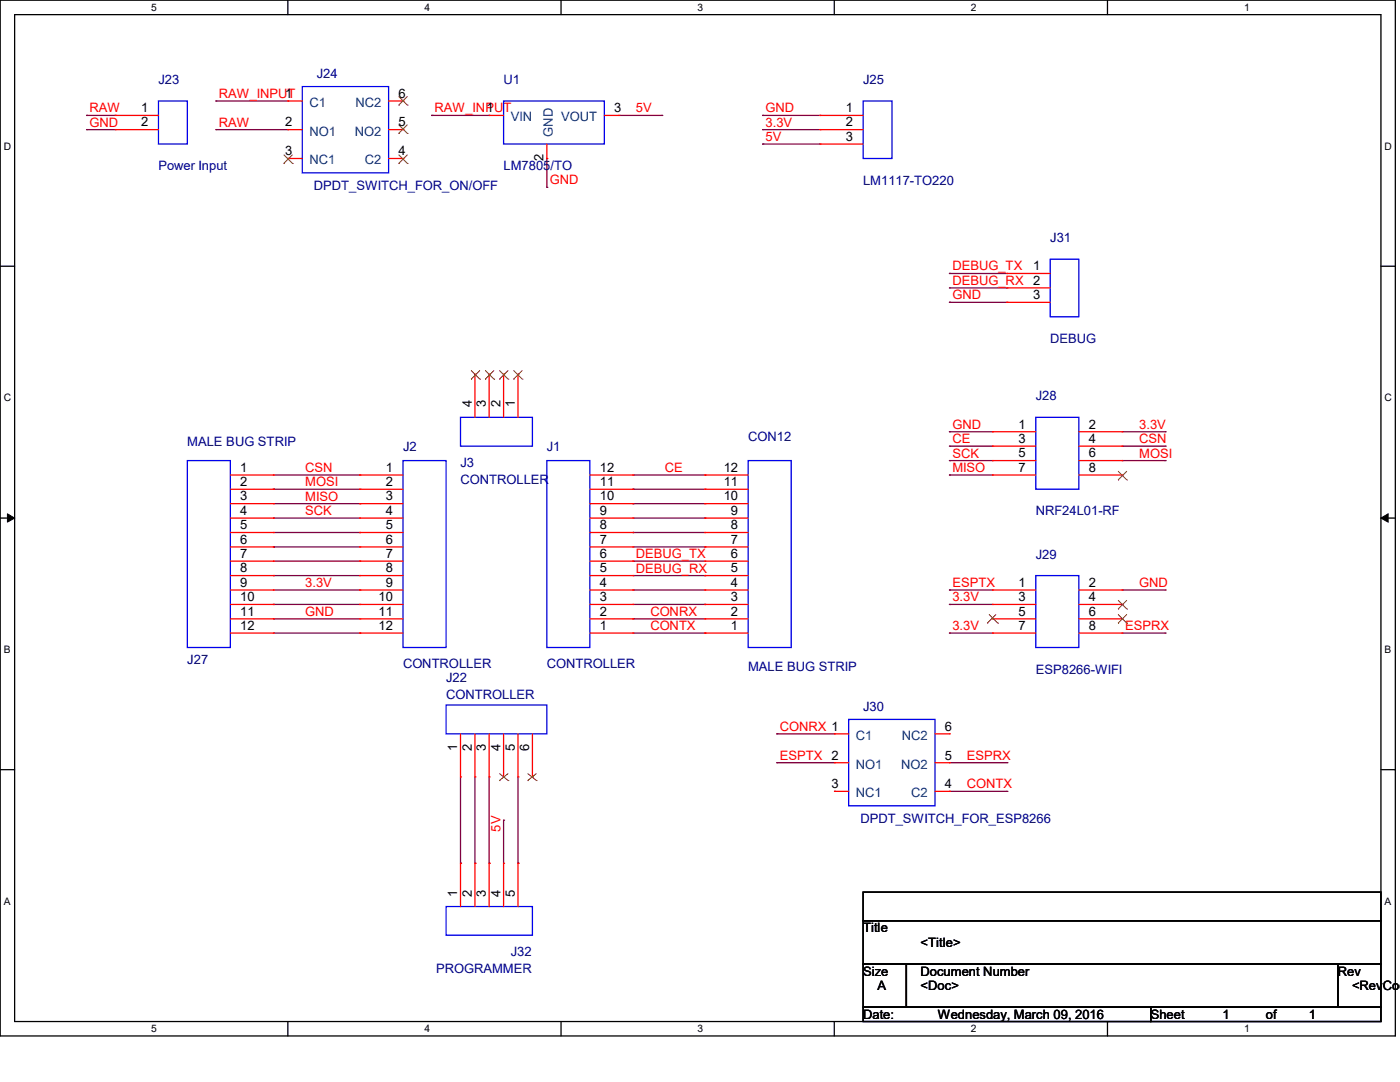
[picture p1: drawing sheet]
<svg xmlns="http://www.w3.org/2000/svg" width="279mm" height="216mm" viewBox="0 0 279 216" stroke-linecap="round" stroke-linejoin="round" font-family="sans-serif">
<path d="M0 0h278.5v206.7h-278.5zM2.9 2.9h272.7v200.9h-272.7z" fill="none" stroke="#000" stroke-width=".25"/>
<g fill="#fff">
<path d="M30.2 .3h1.1v2.3h-1.1z"/>
<path d="M30.2 204.1h1.1v2.3h-1.1z"/>
</g>
<path d="M57.4 0v2.9M57.4 203.8v2.9" fill="none" stroke="#000" stroke-width=".25"/>
<g fill="#fff">
<path d="M84.7 .3h1.1v2.3h-1.1z"/>
<path d="M84.7 204.1h1.1v2.3h-1.1z"/>
</g>
<path d="M112 0v2.9M112 203.8v2.9" fill="none" stroke="#000" stroke-width=".25"/>
<g fill="#fff">
<path d="M139.2 .3h1.1v2.3h-1.1z"/>
<path d="M139.2 204.1h1.1v2.3h-1.1z"/>
</g>
<path d="M166.5 0v2.9M166.5 203.8v2.9" fill="none" stroke="#000" stroke-width=".25"/>
<g fill="#fff">
<path d="M193.8 .3h1.1v2.3h-1.1z"/>
<path d="M193.8 204.1h1.1v2.3h-1.1z"/>
</g>
<path d="M221 0v2.9M221 203.8v2.9" fill="none" stroke="#000" stroke-width=".25"/>
<g fill="#fff">
<path d="M248.3 .3h1.1v2.3h-1.1z"/>
<path d="M248.3 204.1h1.1v2.3h-1.1z"/>
<path d="M.8 28h1.4v2.3h-1.4z"/>
<path d="M276.3 28h1.4v2.3h-1.4z"/>
<path d="M.8 78.2h1.4v2.3h-1.4z"/>
<path d="M276.3 78.2h1.4v2.3h-1.4z"/>
</g>
<path d="M0 53.1h2.9M275.6 53.1h2.9" fill="none" stroke="#000" stroke-width=".25"/>
<g fill="#fff">
<path d="M.8 128.5h1.3v2.2h-1.3z"/>
<path d="M276.3 128.5h1.3v2.2h-1.3z"/>
</g>
<path d="M0 103.4h2.9M275.6 103.4h2.9" fill="none" stroke="#000" stroke-width=".25"/>
<path d="M1.5 102.5l1.4 .9-1.4 .8zM275.6 103.4l1.4-.9v1.7z" fill="#000" stroke="#000" stroke-width=".2"/>
<g fill="#fff">
<path d="M.8 178.7h1.3v2.2h-1.3z"/>
<path d="M276.3 178.7h1.3v2.2h-1.3z"/>
</g>
<path d="M0 153.6h2.9M275.6 153.6h2.9M172.3 178h103.3v5.7h-103.3zM172.3 183.7h103.3v8.7h-103.3zM172.3 192.4h8.6v8.6h-8.6zM180.9 192.4h86.1v8.6h-86.1zM267 192.4h8.6v8.6h-8.6zM172.3 201h57.4v2.8h-57.4zM229.7 201h45.9v2.8h-45.9z" fill="none" stroke="#000" stroke-width=".25"/>
<g fill="none" stroke="#800040" stroke-width=".25">
<path d="M17.3 23h.1M17.3 25.9h.1M17.3 23h5.7M17.3 25.9h5.7M43.1 20.2h.1M43.1 25.9h.1M43.1 25.9h14.3M43.1 20.2h14.3M86.1 23h.1M86.1 23h11.5M109.1 37.4h.1M109.1 31.6v5.8"/>
<path d="M123.5 23h8.6M132.1 23h.1M152.2 23h.1M152.2 25.9h.1M152.2 28.7h.1M152.2 23h11.5M152.2 25.9h11.5M152.2 28.7h11.5M189.5 54.6h.1M189.5 57.4h.1M189.5 54.6h11.5M189.5 57.4h11.5"/>
<path d="M189.5 60.3h.1M189.5 60.3h11.5M54.6 97.6h.1M54.6 94.8h17.2M54.6 97.6h17.2M71.8 94.8h.1M126.3 97.6h.1M126.3 94.8h14.4M126.3 97.6h14.4M140.7 94.8h.1M189.5 86.1h.1M189.5 89h.1"/>
<path d="M189.5 91.9h.1M189.5 94.8h.1M189.5 94.8h8.6M189.5 86.1h8.6M189.5 89h8.6M189.5 91.9h8.6M223.9 86.1h8.6M223.9 89h8.6M223.9 91.9h8.6M232.5 86.1h.1M232.5 89h.1M232.5 91.9h.1"/>
<path d="M54.6 103.4h.1M54.6 109.1h.1M54.6 114.9h.1M54.6 100.5h17.2M54.6 103.4h17.2M54.6 106.3h17.2M54.6 109.1h17.2M54.6 112h17.2M54.6 114.9h17.2M54.6 117.7h17.2M71.8 100.5h.1M71.8 106.3h.1"/>
<path d="M71.8 112h.1M71.8 117.7h.1M126.3 100.5h.1M126.3 106.3h.1M126.3 112h.1M126.3 117.7h.1M126.3 100.5h14.4M126.3 103.4h14.4M126.3 106.3h14.4M126.3 109.1h14.4M126.3 112h14.4M126.3 114.9h14.4"/>
<path d="M126.3 117.7h14.4M140.7 103.4h.1M140.7 109.1h.1M140.7 114.9h.1M189.5 117.7h.1M189.5 117.7h8.6M223.9 117.7h8.6M232.5 117.7h.1M54.6 120.6h.1M54.6 123.5h.1M54.6 120.6h17.2M54.6 123.5h17.2"/>
<path d="M54.6 126.3h17.2M71.8 126.3h.1M126.3 123.5h.1M126.3 120.6h14.4M126.3 123.5h14.4M126.3 126.3h14.4M140.7 120.6h.1M140.7 126.3h.1M189.5 120.6h.1M189.5 126.3h.1M189.5 120.6h8.6M189.5 126.3h8.6"/>
<path d="M223.9 126.3h8.6M232.5 126.3h.1M91.9 155v17.3M94.8 155v17.3M97.6 155v17.3M103.4 155v17.3M155 146.4h.1M155 152.2h.1M155 146.4h11.5M155 152.2h11.5M189.5 152.2h11.5M189.5 157.9h11.5"/>
<path d="M201 157.9h.1M201 152.2h.1M91.9 172.3h.1M94.8 172.3h.1M97.6 172.3h.1M100.5 163.7h.1M100.5 163.7v8.6M103.4 172.3h.1"/>
</g>
<g fill="none" stroke="#00f" stroke-width=".25">
<path d="M60.3 17.3h17.3v17.2h-17.3zM31.6 20.2h5.8v8.5h-5.8zM100.5 20.2h20.1v8.5h-20.1zM172.3 20.2h5.7v11.4h-5.7zM209.6 51.7h5.7v11.5h-5.7zM37.4 91.9h8.6v37.3h-8.6zM80.4 91.9h8.6v37.3h-8.6zM91.9 83.3h14.4v5.7h-14.4zM109.1 91.9h8.6v37.3h-8.6zM149.3 91.9h8.6v37.3h-8.6zM206.7 83.3h8.6v14.3h-8.6zM206.7 114.9h8.6v14.3h-8.6z"/>
<path d="M89 140.7h20.1v5.7h-20.1zM169.4 143.6h17.2v17.2h-17.2zM89 180.9h17.3v5.7h-17.3z"/>
</g>
<g fill="none" stroke="#f00" stroke-width=".25">
<path d="M23 23h.1M23 25.9h.1M23 25.9h8.6M23 23h8.6M57.4 20.2h.1M57.4 25.9h.1M57.4 31.6h.1M57.4 20.2h2.9M57.4 25.9h2.9M57.4 31.6h2.9M77.6 20.2h2.8M77.6 25.9h2.8"/>
<path d="M77.6 31.6h2.8M80.4 31.6h.1M80.4 25.9h.1M80.4 20.2h.1M97.6 23h.1M97.6 23h2.9M109.1 31.6h.1M109.1 28.7v2.9M120.6 23h2.9M123.5 23h.1M163.7 23h.1M163.7 25.9h.1"/>
<path d="M163.7 28.7h.1M163.7 25.9h8.6M163.7 23h8.6M163.7 28.7h8.6M201 54.6h.1M201 57.4h.1M201 54.6h8.6M201 57.4h8.6M94.8 74.7h.1M94.8 74.7v8.6M97.6 74.7h.1M97.6 74.7v8.6"/>
<path d="M100.5 74.7h.1M100.5 74.7v8.6M103.4 74.7h.1M103.4 74.7v8.6M201 60.3h.1M201 60.3h8.6M46 94.8h8.6M46 97.6h8.6M54.6 94.8h.1M54.6 97.6h.1M71.8 94.8h.1M71.8 97.6h.1"/>
<path d="M71.8 94.8h8.6M71.8 97.6h8.6M117.7 94.8h8.6M117.7 97.6h8.6M126.3 97.6h.1M126.3 94.8h.1M140.7 97.6h.1M140.7 94.8h.1M140.7 94.8h8.6M140.7 97.6h8.6M198.1 86.1h.1M198.1 89h.1"/>
<path d="M198.1 91.9h.1M198.1 94.8h.1M198.1 94.8h8.6M198.1 86.1h8.6M198.1 89h8.6M198.1 91.9h8.6M215.3 94.8h8.6M215.3 86.1h8.6M215.3 89h8.6M215.3 91.9h8.6M223.9 86.1h.1M223.9 89h.1"/>
<path d="M223.9 91.9h.1M223.9 94.8h.1M46 100.5h8.6M46 103.4h8.6M46 106.3h8.6M46 109.1h8.6M46 112h8.6M46 114.9h8.6M46 117.7h8.6M54.6 100.5h.1M54.6 103.4h.1M54.6 106.3h.1"/>
<path d="M54.6 109.1h.1M54.6 112h.1M54.6 114.9h.1M54.6 117.7h.1M71.8 100.5h.1M71.8 103.4h.1M71.8 106.3h.1M71.8 109.1h.1M71.8 112h.1M71.8 114.9h.1M71.8 117.7h.1M71.8 100.5h8.6"/>
<path d="M71.8 103.4h8.6M71.8 106.3h8.6M71.8 109.1h8.6M71.8 112h8.6M71.8 114.9h8.6M71.8 117.7h8.6M117.7 100.5h8.6M117.7 103.4h8.6M117.7 106.3h8.6M117.7 109.1h8.6M117.7 112h8.6M117.7 114.9h8.6"/>
<path d="M117.7 117.7h8.6M126.3 117.7h.1M126.3 114.9h.1M126.3 112h.1M126.3 109.1h.1M126.3 106.3h.1M126.3 103.4h.1M126.3 100.5h.1M140.7 117.7h.1M140.7 114.9h.1M140.7 112h.1M140.7 109.1h.1"/>
<path d="M140.7 106.3h.1M140.7 103.4h.1M140.7 100.5h.1M140.7 100.5h8.6M140.7 103.4h8.6M140.7 106.3h8.6M140.7 109.1h8.6M140.7 112h8.6M140.7 114.9h8.6M140.7 117.7h8.6M198.1 117.7h.1M198.1 117.7h8.6"/>
<path d="M215.3 117.7h8.6M223.9 117.7h.1M46 120.6h8.6M46 123.5h8.6M46 126.3h8.6M54.6 120.6h.1M54.6 123.5h.1M54.6 126.3h.1M71.8 120.6h.1M71.8 123.5h.1M71.8 126.3h.1M71.8 120.6h8.6"/>
<path d="M71.8 123.5h8.6M71.8 126.3h8.6M117.7 120.6h8.6M117.7 123.5h8.6M117.7 126.3h8.6M126.3 126.3h.1M126.3 123.5h.1M126.3 120.6h.1M140.7 126.3h.1M140.7 123.5h.1M140.7 120.6h.1M140.7 120.6h8.6"/>
<path d="M140.7 123.5h8.6M140.7 126.3h8.6M198.1 120.6h.1M198.1 123.5h.1M198.1 126.3h.1M198.1 120.6h8.6M198.1 123.5h8.6M198.1 126.3h8.6M215.3 120.6h8.6M215.3 123.5h8.6M215.3 126.3h8.6M223.9 120.6h.1"/>
<path d="M223.9 123.5h.1M223.9 126.3h.1M91.9 155h.1M91.9 146.4v8.6M94.8 155h.1M94.8 146.4v8.6M97.6 155h.1M97.6 146.4v8.6M100.5 155h.1M100.5 146.4v8.6M103.4 155h.1M103.4 146.4v8.6"/>
<path d="M106.3 155h.1M106.3 146.4v8.6M166.5 146.4h.1M166.5 152.2h.1M166.5 157.9h.1M166.5 146.4h2.9M166.5 152.2h2.9M166.5 157.9h2.9M186.6 146.4h2.9M186.6 152.2h2.9M186.6 157.9h2.9M189.5 157.9h.1"/>
<path d="M189.5 152.2h.1M189.5 146.4h.1M91.9 172.3h.1M91.9 172.3v8.6M94.8 172.3h.1M94.8 172.3v8.6M97.6 172.3h.1M97.6 172.3v8.6M100.5 172.3h.1M100.5 172.3v8.6M103.4 172.3h.1M103.4 172.3v8.6"/>
</g>
<g fill="none" stroke="#804000" stroke-width=".2">
<path d="M79.6 19.2l1.7 1.8M81.3 19.2l-1.7 1.8M56.6 32.6h.1M56.6 30.9l1.8 1.7M58.4 32.6h.1M58.4 30.9l-1.8 1.7M79.6 32.6h.1M79.6 26.6h.1M79.6 21h.1M79.6 30.9l1.7 1.7M79.6 24.9l1.7 1.7M81.3 32.6h.1"/>
<path d="M81.3 26.6h.1M81.3 21h.1M81.3 30.9l-1.7 1.7M81.3 24.9l-1.7 1.7M94 75.7h.1M94 73.9l1.8 1.8M95.8 75.7h.1M95.8 73.9l-1.8 1.8M96.8 75.7h.1M96.8 73.9l1.8 1.8M98.6 75.7h.1M98.6 73.9l-1.8 1.8"/>
<path d="M99.7 75.7h.1M99.7 73.9l1.7 1.8M101.4 75.7h.1M101.4 73.9l-1.7 1.8M102.5 75.7h.1M102.5 73.9l1.7 1.8M104.2 75.7h.1M104.2 73.9l-1.7 1.8M223.1 95.8h.1M223.1 94l1.8 1.8M224.9 95.8h.1M224.9 94l-1.8 1.8"/>
<path d="M223.1 119.8l1.8 1.7M224.9 119.8l-1.8 1.7M197 124.4h.1M197.4 122.6l1.7 1.8M198.8 122.6l-1.8 1.8M199.1 124.4h.1M223.1 121.5h.1M223.1 124.4h.1M223.1 122.6l1.8 1.8M224.9 121.5h.1M224.9 124.4h.1M224.9 122.6l-1.8 1.8"/>
<path d="M99.7 155.8h.1M99.7 154.3l1.7 1.5M101.4 155.8h.1M101.4 154.3l-1.7 1.5M105.3 155.8h.1M105.3 154.3l1.8 1.5M107.1 155.8h.1M107.1 154.3l-1.8 1.5"/>
</g>
<g font-size="2.6" fill="#000080">
<text x="31.6" y="16.7">J23</text>
<text x="63.2" y="15.6">J24</text>
<text x="100.5" y="16.7">U1</text>
<text x="172.3" y="16.7">J25</text>
<text x="31.6" y="34">Power Input</text>
<text x="100.5" y="34">LM7805/TO</text>
<text x="62.6" y="38">DPDT_SWITCH_FOR_ON/OFF</text>
<text x="172.3" y="36.8">LM1117-TO220</text>
<text x="209.6" y="48.3">J31</text>
<text x="209.6" y="68.4">DEBUG</text>
<text x="206.7" y="79.9">J28</text>
<text x="37.4" y="89.1">MALE BUG STRIP</text>
<text x="80.4" y="89.9">J2</text>
<text x="109.1" y="89.9">J1</text>
<text x="149.3" y="87.9">CON12</text>
<text x="91.9" y="93.1">J3</text>
<text x="91.9" y="96.5">CONTROLLER</text>
<text x="206.7" y="102.8">NRF24L01-RF</text>
<text x="206.7" y="111.5">J29</text>
<text x="37.4" y="132.4">J27</text>
<text x="80.4" y="133.3">CONTROLLER</text>
<text x="89" y="136.1">J22</text>
<text x="109.1" y="133.3">CONTROLLER</text>
<text x="149.3" y="133.8">MALE BUG STRIP</text>
<text x="206.7" y="134.4">ESP8266-WIFI</text>
<text x="89" y="139.6">CONTROLLER</text>
<text x="172.3" y="141.9">J30</text>
<text x="171.7" y="164.3">DPDT_SWITCH_FOR_ESP8266</text>
<text x="101.9" y="190.7">J32</text>
<text x="87" y="194.1">PROGRAMMER</text>
</g>
<g font-size="2.6" fill="#f00">
<text x="17.9" y="22.4">RAW</text>
<text x="43.7" y="19.6">RAW_INPUT</text>
<text x="86.7" y="22.4">RAW_INPUT</text>
<text x="126.9" y="22.4">5V</text>
<text x="152.8" y="22.4">GND</text>
<text x="17.9" y="25.3">GND</text>
<text x="43.7" y="25.3">RAW</text>
<text x="152.8" y="25.3">3.3V</text>
<text x="152.8" y="28.2">5V</text>
<text x="109.7" y="36.8">GND</text>
<text x="190.1" y="54">DEBUG_TX</text>
<text x="190.1" y="56.9">DEBUG_RX</text>
<text x="190.1" y="59.7">GND</text>
<text x="190.1" y="85.6">GND</text>
<text x="190.1" y="88.4">CE</text>
<text x="227.4" y="85.6">3.3V</text>
<text x="227.4" y="88.4">CSN</text>
<text x="60.9" y="94.2">CSN</text>
<text x="132.7" y="94.2">CE</text>
<text x="190.1" y="91.3">SCK</text>
<text x="190.1" y="94.2">MISO</text>
<text x="227.4" y="91.3">MOSI</text>
<text x="60.9" y="97">MOSI</text>
<text x="60.9" y="99.9">MISO</text>
<text x="60.9" y="102.8">SCK</text>
<text x="126.9" y="111.4">DEBUG_TX</text>
<text x="60.9" y="117.1">3.3V</text>
<text x="126.9" y="114.3">DEBUG_RX</text>
<text x="190.1" y="117.1">ESPTX</text>
<text x="227.4" y="117.1">GND</text>
<text x="60.9" y="122.9">GND</text>
<text x="129.8" y="122.9">CONRX</text>
<text x="129.8" y="125.7">CONTX</text>
<text x="190.1" y="120">3.3V</text>
<text x="190.1" y="125.7">3.3V</text>
<text x="224.5" y="125.7">ESPRX</text>
<text x="155.6" y="145.8">CONRX 1</text>
<text x="155.6" y="151.6">ESPTX 2</text>
<text x="193" y="151.6">ESPRX</text>
<text x="193" y="157.3">CONTX</text>
<text x="99.9" y="165.9" transform="rotate(-90 99.9 165.9)">5V</text>
</g>
<g font-size="2.6">
<text x="28.2" y="22.4">1</text>
<text x="56.9" y="19.5">1</text>
<text x="79.5" y="19.5">6</text>
<text x="97.1" y="22.4">1</text>
<text x="122.6" y="22.4">3</text>
<text x="168.8" y="22.4">1</text>
<text x="28.2" y="25.2">2</text>
<text x="56.9" y="25.2">2</text>
<text x="79.5" y="25.2">5</text>
<text x="168.8" y="25.2">2</text>
<text x="168.8" y="28.1">3</text>
<text x="56.9" y="31">3</text>
<text x="79.5" y="31">4</text>
<text x="108.5" y="32.2" transform="rotate(-90 108.5 32.2)">2</text>
<text x="206.2" y="53.9">1</text>
<text x="206.2" y="56.8">2</text>
<text x="206.2" y="59.7">3</text>
<text x="94.1" y="81.3" transform="rotate(-90 94.1 81.3)">4</text>
<text x="97" y="81.3" transform="rotate(-90 97 81.3)">3</text>
<text x="99.9" y="81.3" transform="rotate(-90 99.9 81.3)">2</text>
<text x="102.7" y="81.3" transform="rotate(-90 102.7 81.3)">1</text>
<text x="203.3" y="85.5">1</text>
<text x="203.3" y="88.4">3</text>
<text x="217.3" y="85.5">2</text>
<text x="217.3" y="88.4">4</text>
<text x="48" y="94.1">1</text>
<text x="77" y="94.1">1</text>
<text x="119.7" y="94.1">12</text>
<text x="144.4" y="94.1">12</text>
<text x="203.3" y="91.3">5</text>
<text x="203.3" y="94.1">7</text>
<text x="217.3" y="91.3">6</text>
<text x="217.3" y="94.1">8</text>
<text x="48" y="97">2</text>
<text x="48" y="99.9">3</text>
<text x="77" y="97">2</text>
<text x="77" y="99.9">3</text>
<text x="119.7" y="99.9">10</text>
<text x="119.7" y="97">11</text>
<text x="144.4" y="99.9">10</text>
<text x="144.4" y="97">11</text>
<text x="48" y="102.7">4</text>
<text x="48" y="105.6">5</text>
<text x="77" y="102.7">4</text>
<text x="77" y="105.6">5</text>
<text x="119.7" y="105.6">8</text>
<text x="119.7" y="102.7">9</text>
<text x="145.9" y="105.6">8</text>
<text x="145.9" y="102.7">9</text>
<text x="48" y="108.5">6</text>
<text x="48" y="111.3">7</text>
<text x="77" y="108.5">6</text>
<text x="77" y="111.3">7</text>
<text x="119.7" y="111.3">6</text>
<text x="119.7" y="108.5">7</text>
<text x="145.9" y="111.3">6</text>
<text x="145.9" y="108.5">7</text>
<text x="48" y="114.2">8</text>
<text x="48" y="117.1">9</text>
<text x="48" y="120">10</text>
<text x="75.6" y="120">10</text>
<text x="77" y="114.2">8</text>
<text x="77" y="117.1">9</text>
<text x="119.7" y="120">3</text>
<text x="119.7" y="117.1">4</text>
<text x="119.7" y="114.2">5</text>
<text x="145.9" y="120">3</text>
<text x="145.9" y="117.1">4</text>
<text x="145.9" y="114.2">5</text>
<text x="203.3" y="117.1">1</text>
<text x="203.3" y="120">3</text>
<text x="217.3" y="117.1">2</text>
<text x="217.3" y="120">4</text>
<text x="48" y="122.9">11</text>
<text x="48" y="125.7">12</text>
<text x="75.6" y="122.9">11</text>
<text x="75.6" y="125.7">12</text>
<text x="119.7" y="125.7">1</text>
<text x="119.7" y="122.9">2</text>
<text x="145.9" y="125.7">1</text>
<text x="145.9" y="122.9">2</text>
<text x="203.3" y="122.9">5</text>
<text x="203.3" y="125.7">7</text>
<text x="217.3" y="122.9">6</text>
<text x="217.3" y="125.7">8</text>
<text x="91.3" y="149.9" transform="rotate(-90 91.3 149.9)">1</text>
<text x="94.1" y="149.9" transform="rotate(-90 94.1 149.9)">2</text>
<text x="97" y="149.9" transform="rotate(-90 97 149.9)">3</text>
<text x="99.9" y="149.9" transform="rotate(-90 99.9 149.9)">4</text>
<text x="102.7" y="149.9" transform="rotate(-90 102.7 149.9)">5</text>
<text x="105.6" y="149.9" transform="rotate(-90 105.6 149.9)">6</text>
<text x="188.6" y="145.8">6</text>
<text x="188.6" y="151.6">5</text>
<text x="165.9" y="157.3">3</text>
<text x="188.6" y="157.3">4</text>
<text x="91.3" y="178.9" transform="rotate(-90 91.3 178.9)">1</text>
<text x="94.1" y="178.9" transform="rotate(-90 94.1 178.9)">2</text>
<text x="97" y="178.9" transform="rotate(-90 97 178.9)">3</text>
<text x="99.9" y="178.9" transform="rotate(-90 99.9 178.9)">4</text>
<text x="102.7" y="178.9" transform="rotate(-90 102.7 178.9)">5</text>
<text x="172.3" y="186.1">Title</text>
<text x="183.7" y="188.9">&lt;Title&gt;</text>
<text x="172.3" y="194.7">Size</text>
<text x="175.1" y="197.6">A</text>
<text x="183.7" y="194.7">Document Number</text>
<text x="183.7" y="197.6">&lt;Doc&gt;</text>
<text x="267" y="194.7">Rev</text>
<text x="269.8" y="197.6">&lt;RevCod</text>
<text x="172.3" y="203.3">Date:</text>
<text x="187.2" y="203.3">Wednesday, March 09, 2016</text>
<text x="229.7" y="203.3">Sheet</text>
<text x="244" y="203.3">1</text>
<text x="252.6" y="203.3">of</text>
<text x="261.2" y="203.3">1</text>
</g>
<g font-size="2.6" fill="#004080">
<text x="61.8" y="21.3">C1</text>
<text x="70.9" y="21.3">NC2</text>
<text x="61.8" y="27.1">NO1</text>
<text x="70.8" y="27.1">NO2</text>
<text x="101.9" y="24.2">VIN</text>
<text x="110.4" y="27.3" transform="rotate(-90 110.4 27.3)">GND</text>
<text x="112" y="24.2">VOUT</text>
<text x="61.8" y="32.8">NC1</text>
<text x="72.8" y="32.8">C2</text>
<text x="170.8" y="147.6">C1</text>
<text x="180" y="147.6">NC2</text>
<text x="170.8" y="153.4">NO1</text>
<text x="179.9" y="153.4">NO2</text>
<text x="170.8" y="159.1">NC1</text>
<text x="181.9" y="159.1">C2</text>
</g>
<g font-size="2">
<text x="30.2" y="2.2">5</text>
<text x="84.7" y="2.2">4</text>
<text x="139.2" y="2.2">3</text>
<text x="193.7" y="2.2">2</text>
<text x="248.3" y="2.2">1</text>
<text x=".8" y="29.9">D</text>
<text x="276.3" y="29.9">D</text>
<text x=".8" y="80.1">C</text>
<text x="276.3" y="80.1">C</text>
<text x=".8" y="130.3">B</text>
<text x="276.3" y="130.3">B</text>
<text x=".8" y="180.5">A</text>
<text x="276.3" y="180.5">A</text>
<text x="30.2" y="206">5</text>
<text x="84.7" y="206">4</text>
<text x="139.2" y="206">3</text>
<text x="193.7" y="206">2</text>
<text x="248.3" y="206">1</text>
</g>
</svg>
